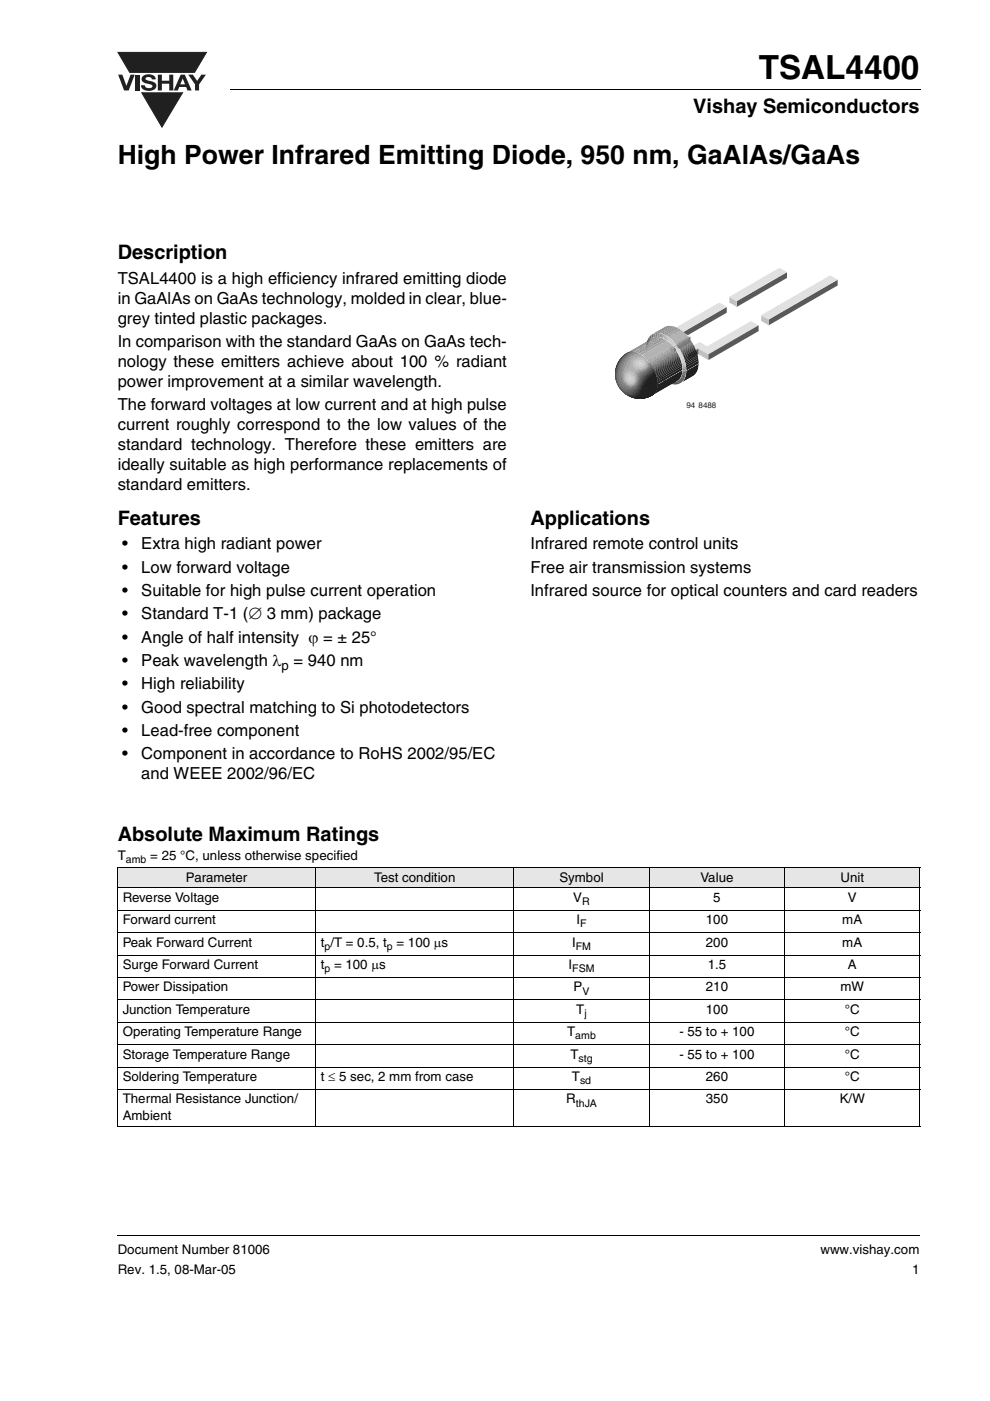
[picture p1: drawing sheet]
<svg xmlns="http://www.w3.org/2000/svg" width="210mm" height="297mm" viewBox="0 0 210 297" stroke-linecap="round" stroke-linejoin="round" font-family="sans-serif">
<g fill="#231f20">
<path d="M25.1 15.8h.8l.9 2.4 .9-2.4h.9l-1.3 3.4h-1z"/>
<path d="M28.7 15.8h.9v3.4h-.9z"/>
<path d="M30.3 16.1a1.97 1.97 0 0 1 2.6 .3l.1 .4h-.8a.74 .74 0 0 0-.6-.5 .74 .74 0 0 0-.8 .4l.3 .3 .9 .2a1.01 1.01 0 0 1 1.1 1 1.01 1.01 0 0 1-1 1 1.62 1.62 0 0 1-2.2-1.1h.8a.9 .9 0 0 0 .8 .6 .9 .9 0 0 0 .8-.4 1.57 1.57 0 0 0-1.5-.7 .86 .86 0 0 1-.7-.6 .86 .86 0 0 1 .2-.9z"/>
<path d="M33.5 15.8h.8v1.3h1.6v-1.3h.8v3.4h-.8v-1.5h-1.6v1.5h-.8z"/>
<path d="M39.9 15.8h1l.9 1.4 .9-1.4h1l-1.5 2.1v1.3h-.8v-1.3z"/>
<path d="M25 11.1h18.8l-2.5 4.2h-13.8z"/>
<path d="M38.3 15.8h.9l1.4 3.4h-.8l-.3-.8h-1.5l-.3 .8h-.9zM38.7 16.7l-.5 1.2h1z"/>
</g>
<path d="M25 11.1h18.8l-2.5 4.2h-13.8z" fill="none" stroke="#231f20" stroke-width=".21"/>
<path d="M30.1 19.7h8.6l-4.4 7.3z" fill="#231f20"/>
<path d="M30.1 19.7h8.6l-4.4 7.3z" fill="none" stroke="#231f20" stroke-width=".21"/>
<path d="M48.9 18.9l.1 .2zM24.9 261.9l.1 .2z" fill="#000"/>
<path d="M49 19h146.3M25 262h170.1" fill="none" stroke="#000" stroke-width=".21"/>
<g fill="#fff">
<path d="M113.5 41h81v60h-81z"/>
<path d="M130.4 56.6h47.4v30.2h-47.4z"/>
</g>
<path d="M156.2 63.8l10.7-6.1v1.2l-10.7 6.2z" fill="#5b5b5e"/>
<path d="M154.6 62.9l1.6 .9v1.3l-1.6-1z" fill="#c5c6c8"/>
<path d="M154.6 62.9l10.7-6.1 1.6 .9-10.7 6.1z" fill="#e0e1e3"/>
<path d="M144.8 70.4l9.3-5.3v1.2l-9.3 5.4z" fill="#5b5b5e"/>
<path d="M143 69.6l.8 2v1.3l-.8-2.1z" fill="#a7a8ac"/>
<path d="M142.9 73.4l3.5-2v1.2l-3.5 2z" fill="#5b5b5e"/>
<path d="M141.9 72.7l1 .7v1.2l-1-.6z" fill="#c5c6c8"/>
<path d="M143 69.6l9.5-5.5 1.6 1-9.3 5.3 1.6 1-3.5 2-1-.7 1.9-1.1z" fill="#e0e1e3"/>
<path d="M148.1 73.9l2.1 1.2v1.2l-2.1-1.2z" fill="#c5c6c8"/>
<path d="M144.9 74.5l3.4-2 1.6 .9 9.4-5.3 1.5 .9-10.6 6.1-2.1-1.2-2.2 1.2z" fill="#e0e1e3"/>
<g fill="#5b5b5e">
<path d="M150.2 75.1l10.6-6.1v1.2l-10.6 6.1z"/>
<path d="M145.9 75.1l2.2-1.2v1.2l-2.2 1.2z"/>
</g>
<path d="M145.5 78.6l2.7-1.5a2.95 2.95 0 0 1-1.3 2.7l-2.6 1.5a2.95 2.95 0 0 0 1.2-2.7z" fill="#231f20"/>
<path d="M144.7 78.4l.8 .2z" fill="#797b7e"/>
<path d="M144.7 78.2l.8 .2v.2l-.8-.2z" fill="#7f8184"/>
<path d="M144.7 78l.8 .1v.3l-.8-.2z" fill="#85878a"/>
<path d="M144.7 77.8l.8 .1v.2l-.8-.1z" fill="#8b8d90"/>
<path d="M144.7 77.7h.7l.1 .2-.8-.1z" fill="#919396"/>
<path d="M144.6 77.5h.8v.2h-.7z" fill="#97999c"/>
<path d="M144.6 77.3h.8v.2h-.8z" fill="#a8a9ad"/>
<path d="M144.6 77.2h.8v.1h-.8z" fill="#aeafb3"/>
<path d="M144.5 77h.8l.1 .2h-.8z" fill="#b3b4b8"/>
<path d="M144.5 76.9l.8-.1v.2h-.8z" fill="#b7b8bb"/>
<path d="M144.5 76.7l.7-.1 .1 .2-.8 .1z" fill="#bbbcbf"/>
<path d="M144.4 76.6l.8-.1v.1l-.7 .1z" fill="#bebfc2"/>
<path d="M144.4 76.4l.7-.1 .1 .2-.8 .1z" fill="#c2c3c5"/>
<path d="M144.3 76.3l.8-.2v.2l-.7 .1z" fill="#c4c5c7"/>
<path d="M144.3 76.1l.7-.2 .1 .2-.8 .2z" fill="#c7c8ca"/>
<path d="M144.2 75.9l.7-.2 .1 .2-.7 .2z" fill="#cacbcd"/>
<path d="M144.1 75.7l.7-.2 .1 .2-.7 .2z" fill="#cccdcf"/>
<path d="M144 75.5l.7-.2 .1 .2-.7 .2z" fill="#cfd0d2"/>
<path d="M143.9 75.3l.7-.3 .1 .3-.7 .2z" fill="#d1d2d4"/>
<path d="M143.7 74.9l.7-.4 .2 .5-.7 .3z" fill="#d3d4d6"/>
<path d="M143.1 74l.6-.5 .7 1-.7 .4z" fill="#d5d6d8"/>
<path d="M142.9 73.6l.5-.5 .3 .4-.6 .5z" fill="#d3d4d6"/>
<path d="M143.2 72.8l.2 .3-.5 .5-.2-.2z" fill="#d1d2d4"/>
<path d="M143 72.6l.2 .2-.5 .6-.2-.2z" fill="#cfd0d2"/>
<path d="M142.8 72.4l.2 .2-.5 .6-.2-.2z" fill="#cccdcf"/>
<path d="M142.6 72.2l.2 .2-.5 .6-.1-.2z" fill="#cacbcd"/>
<path d="M142.4 72l.2 .2-.4 .6-.2-.1z" fill="#c7c8ca"/>
<path d="M142.2 71.9l.2 .1-.4 .7-.2-.2z" fill="#c4c5c7"/>
<path d="M142 71.7l.2 .2-.4 .6-.1-.1z" fill="#c2c3c5"/>
<path d="M141.8 71.6l.2 .1-.3 .7-.2-.1z" fill="#bebfc2"/>
<path d="M141.6 71.4l.2 .2-.3 .7-.2-.2z" fill="#bbbcbf"/>
<path d="M141.4 71.3l.2 .1-.3 .7-.2-.1z" fill="#b7b8bb"/>
<path d="M141.1 71.1l.3 .2-.3 .7-.2-.1z" fill="#b3b4b8"/>
<path d="M140.9 71l.2 .1-.2 .8-.3-.1z" fill="#aeafb3"/>
<path d="M140.6 70.8l.3 .2-.3 .8-.2-.2z" fill="#a8a9ad"/>
<path d="M140.2 70.7l.4 .1-.2 .8-.3-.1z" fill="#97999c"/>
<path d="M139.9 70.6l.3 .1-.1 .8h-.3z" fill="#919396"/>
<path d="M139.4 70.6h.5l-.1 .9-.4-.1z" fill="#8b8d90"/>
<path d="M139 70.6h.4v.8h-.4z" fill="#85878a"/>
<path d="M138.5 70.7l.5-.1v.8l-.4 .2z" fill="#7f8184"/>
<path d="M138.1 71l.4-.3 .1 .9-.4 .2z" fill="#797b7e"/>
<path d="M137.8 71.2l.3-.2 .1 .8-.4 .3-.1-.7z" fill="#727477"/>
<path d="M137.7 71.4l.1 .7-.3 .5-.2-.6z" fill="#6c6d70"/>
<path d="M137.3 72l.2 .6-.2 1.1a1.7 1.7 0 0 1 0-1.7z" fill="#66676a"/>
<path d="M137 73.2l.3 .5a7 7 0 0 0 .9 3.8l-.1 .1a8.1 8.1 0 0 1-1.1-4.4z" fill="#606063"/>
<path d="M138.1 77.6l.1-.1a6.2 6.2 0 0 0 4.3 3.5l.9-.1 .7 .5a4.6 4.6 0 0 1-4.9-2.1z" fill="#58595b"/>
<path d="M144.4 79.9l.8 .4-.5 .7-.6 .4-.7-.5 .6-.4z" fill="#606063"/>
<path d="M144.6 79.4l.8 .3-.2 .6-.8-.4z" fill="#66676a"/>
<path d="M144.7 79l.8 .2-.1 .5-.8-.3z" fill="#6c6d70"/>
<path d="M144.7 78.7l.8 .2v.3l-.8-.2z" fill="#727477"/>
<path d="M144.7 78.5l.8 .1v.3l-.8-.2z" fill="#797b7e"/>
<g fill="#231f20">
<path d="M145.5 78l2.6-1.6 .1 .7-2.7 1.5z"/>
<path d="M145.4 77.5l2.7-1.5v.4l-2.6 1.6z"/>
<path d="M145.4 77.2l2.6-1.6 .1 .4-2.7 1.5z"/>
<path d="M145.3 76.9l2.6-1.6 .1 .3-2.6 1.6z"/>
<path d="M145.2 76.6l2.7-1.6v.3l-2.6 1.6z"/>
<path d="M145.1 76.3l2.7-1.5 .1 .2-2.7 1.6z"/>
<path d="M145 76.1l2.7-1.6 .1 .3-2.7 1.5z"/>
<path d="M145 75.8l2.6-1.5 .1 .2-2.7 1.6z"/>
</g>
<path d="M144.9 75.6l2.6-1.5 .1 .2-2.6 1.5z" fill="#262324"/>
<path d="M144.8 75.4l2.6-1.5 .1 .2-2.6 1.5z" fill="#2f2d2e"/>
<path d="M144.7 75.2l2.7-1.5v.2l-2.6 1.5z" fill="#373738"/>
<path d="M144.6 75l2.7-1.5 .1 .2-2.7 1.5z" fill="#404142"/>
<path d="M144.5 74.8l2.7-1.5 .1 .2-2.7 1.5z" fill="#48494a"/>
<path d="M144.4 74.7l2.7-1.6 .1 .2-2.7 1.5z" fill="#515153"/>
<path d="M144.3 74.5l2.7-1.5 .1 .1-2.7 1.6z" fill="#58595b"/>
<path d="M144.3 74.3l2.6-1.5 .1 .2-2.7 1.5z" fill="#606063"/>
<path d="M144.2 74.2l2.6-1.5 .1 .1-2.6 1.5z" fill="#66676a"/>
<path d="M144.1 74l2.6-1.5 .1 .2-2.6 1.5z" fill="#6c6d70"/>
<path d="M144 73.9l2.6-1.5 .1 .1-2.6 1.5z" fill="#727477"/>
<path d="M143.9 73.8l2.7-1.6v.2l-2.6 1.5z" fill="#797b7e"/>
<path d="M143.8 73.6l2.7-1.5 .1 .1-2.7 1.6z" fill="#7f8184"/>
<path d="M143.7 73.5l2.7-1.6 .1 .2-2.7 1.5z" fill="#85878a"/>
<path d="M143.6 73.3l2.7-1.5 .1 .1-2.7 1.6z" fill="#8b8d90"/>
<path d="M143.5 73.2l2.6-1.6 .2 .2-2.7 1.5z" fill="#919396"/>
<path d="M143.3 73l2.7-1.6 .1 .2-2.6 1.6z" fill="#97999c"/>
<path d="M143.1 72.7l2.7-1.5 .2 .2-2.7 1.6z" fill="#a8a9ad"/>
<path d="M141.8 71.5l2.6-1.5 1.4 1.2-2.7 1.5z" fill="#aeafb3"/>
<path d="M141.1 71.1l2.7-1.5 .6 .4-2.6 1.5z" fill="#a8a9ad"/>
<path d="M140.7 70.9l2.7-1.5 .4 .2-2.7 1.5z" fill="#97999c"/>
<path d="M140.4 70.8l2.6-1.6 .4 .2-2.7 1.5z" fill="#919396"/>
<path d="M140.1 70.7l2.7-1.6 .2 .1-2.6 1.6z" fill="#8b8d90"/>
<path d="M139.9 70.6l2.6-1.5h.3l-2.7 1.6z" fill="#85878a"/>
<path d="M139.7 70.6l2.6-1.5h.2l-2.6 1.5z" fill="#7f8184"/>
<path d="M139.5 70.6l2.8-1.5z" fill="#797b7e"/>
<path d="M139.3 70.6l2.8-1.5z" fill="#727477"/>
<path d="M139.1 70.6l2.9-1.6z" fill="#6c6d70"/>
<path d="M139 70.6l2.8-1.5z" fill="#66676a"/>
<path d="M138.8 70.6l2.9-1.5z" fill="#606063"/>
<path d="M138.7 70.7l2.8-1.6z" fill="#58595b"/>
<path d="M138.6 70.7l2.8-1.6z" fill="#515153"/>
<path d="M138.4 70.8l2.8-1.6z" fill="#48494a"/>
<path d="M138.3 70.8l2.8-1.6z" fill="#404142"/>
<path d="M138.2 70.9l2.8-1.6z" fill="#373738"/>
<g fill="#231f20">
<path d="M139.4 81.5l5.3-3-.1 1-.7 1.1-5.6 3.3 .8-.9z"/>
<path d="M139.4 81l5.3-3.1v.6l-5.3 3z"/>
<path d="M139.3 80.6l5.3-3.1 .1 .4-5.3 3.1z"/>
<path d="M139.3 80.3l5.3-3.1v.3l-5.3 3.1z"/>
<path d="M139.2 80l5.3-3.1 .1 .3-5.3 3.1z"/>
<path d="M139.1 79.7l5.3-3 .1 .2-5.3 3.1z"/>
<path d="M139.1 79.5l5.3-3.1v.3l-5.3 3z"/>
<path d="M139 79.3l5.3-3.1 .1 .2-5.3 3.1z"/>
<path d="M138.9 79.1l5.3-3.1 .1 .2-5.3 3.1z"/>
</g>
<path d="M138.8 78.9l5.4-3.1v.2l-5.3 3.1z" fill="#262324"/>
<path d="M138.8 78.7l5.3-3.1 .1 .2-5.4 3.1z" fill="#2f2d2e"/>
<path d="M138.7 78.5l5.3-3 .1 .1-5.3 3.1z" fill="#373738"/>
<path d="M138.6 78.4l5.3-3.1 .1 .2-5.3 3z" fill="#404142"/>
<path d="M138.5 78.2l5.3-3.1 .1 .2-5.3 3.1z" fill="#48494a"/>
<path d="M138.4 78.1l5.4-3.1v.1l-5.3 3.1z" fill="#515153"/>
<path d="M138.4 77.9l5.3-3.1 .1 .2-5.4 3.1z" fill="#58595b"/>
<path d="M138.3 77.8l5.3-3.1 .1 .1-5.3 3.1z" fill="#606063"/>
<path d="M138.2 77.7l5.3-3.1 .1 .1-5.3 3.1z" fill="#66676a"/>
<path d="M138.1 77.5l5.4-3v.1l-5.3 3.1z" fill="#6c6d70"/>
<path d="M138.1 77.4l5.3-3.1 .1 .2-5.4 3z" fill="#727477"/>
<path d="M138 77.3l5.3-3.1 .1 .1-5.3 3.1z" fill="#797b7e"/>
<path d="M137.9 77.2l5.3-3.1 .1 .1-5.3 3.1z" fill="#7f8184"/>
<path d="M137.8 77l5.3-3 .1 .1-5.3 3.1z" fill="#85878a"/>
<path d="M137.7 76.9l5.3-3.1 .1 .2-5.3 3z" fill="#8b8d90"/>
<path d="M137.6 76.8l5.3-3.1 .1 .1-5.3 3.1z" fill="#919396"/>
<path d="M137.5 76.6l5.3-3.1 .1 .2-5.3 3.1z" fill="#97999c"/>
<path d="M137.3 76.4l5.3-3.1 .2 .2-5.3 3.1z" fill="#a8a9ad"/>
<path d="M136.1 75.3l5.3-3.1 1.2 1.1-5.3 3.1z" fill="#aeafb3"/>
<path d="M135.6 75l5.3-3.1 .5 .3-5.3 3.1z" fill="#a8a9ad"/>
<path d="M135.2 74.8l5.3-3.1 .4 .2-5.3 3.1z" fill="#97999c"/>
<path d="M134.9 74.7l5.3-3.1 .3 .1-5.3 3.1z" fill="#919396"/>
<path d="M134.7 74.6l5.3-3.1 .2 .1-5.3 3.1z" fill="#8b8d90"/>
<path d="M134.5 74.5l5.3-3h.2l-5.3 3.1z" fill="#85878a"/>
<path d="M134.3 74.5l5.3-3.1 .2 .1-5.3 3z" fill="#7f8184"/>
<path d="M134.1 74.5l5.5-3.1z" fill="#797b7e"/>
<path d="M134 74.5l5.4-3.1z" fill="#727477"/>
<path d="M133.8 74.5l5.5-3.1z" fill="#6c6d70"/>
<path d="M133.7 74.5l5.4-3.1z" fill="#66676a"/>
<path d="M133.6 74.5l5.4-3.1z" fill="#606063"/>
<path d="M133.4 74.6l5.5-3.1z" fill="#58595b"/>
<path d="M133.3 74.6l5.5-3.1z" fill="#515153"/>
<path d="M133.2 74.7l5.4-3.2z" fill="#48494a"/>
<path d="M133.1 74.7l5.4-3.1z" fill="#404142"/>
<path d="M133 74.7l5.4-3.1z" fill="#373738"/>
<g fill="#a8a9ad">
<path d="M131.7 75.9a2.93 2.93 0 0 1 4.7-.4 8.3 8.3 0 0 1 3 6 8.1 8.1 0 0 1-7.5 0 8.1 8.1 0 0 0 7.5 0 2.73 2.73 0 0 1-2.6 2.9 5.3 5.3 0 0 1-5.7-2.4 5.3 5.3 0 0 1 .6-6.1z"/>
<path d="M132 75.5a2.75 2.75 0 0 1 4.1-.2 2.79 2.79 0 0 0-3.1 2.5 2.34 2.34 0 0 0 .5 3.9 1.41 1.41 0 0 0 1.3-.6 1.41 1.41 0 0 0 .1-1.5 .93 .93 0 0 1 1.1-1.1 1.57 1.57 0 0 0 1.3-2.1 8.2 8.2 0 0 1 2.1 5.1 8.1 8.1 0 0 1-7.5 0 8.1 8.1 0 0 0 7.5 0 3.2 3.2 0 0 1-3.5 3.1 5.3 5.3 0 0 1-5.1-3.2 5.3 5.3 0 0 1 1.2-5.9z"/>
</g>
<path d="M132 75.5a2.7 2.7 0 0 1 3.6-.6 2.94 2.94 0 0 0-2.7 2.2 5.2 5.2 0 0 0-.8 3.3 1.53 1.53 0 0 0 1.1 1.3 1.53 1.53 0 0 0 1.6-.4l.2-.7 .1-1.4a1.15 1.15 0 0 1 1-.6 1.66 1.66 0 0 0 1.4-2 8.1 8.1 0 0 1 1.9 4.9 8.1 8.1 0 0 1-7.5 0 8.1 8.1 0 0 0 7.5 0 3.2 3.2 0 0 1-3.5 3.1 5.3 5.3 0 0 1-5.1-3.2 5.3 5.3 0 0 1 1.2-5.9z" fill="#97999c"/>
<path d="M132 75.5a2.66 2.66 0 0 1 3.2-.7 4.4 4.4 0 0 0-3.1 3.8 2.3 2.3 0 0 0 1.6 3.3 1.72 1.72 0 0 0 1.4-2.3 .76 .76 0 0 1 .7-.8 1.95 1.95 0 0 0 1.8-2l.8 1.2 .6 1.4 .4 2.1a8.1 8.1 0 0 1-7.5 0 8.1 8.1 0 0 0 7.5 0 3.2 3.2 0 0 1-3.5 3.1 5.3 5.3 0 0 1-5.1-3.2 5.3 5.3 0 0 1 1.2-5.9z" fill="#919396"/>
<path d="M132 75.5a2.66 2.66 0 0 1 2.9-.8 5 5 0 0 0-2.8 6.1 1.62 1.62 0 0 0 2 1.1 1.62 1.62 0 0 0 1.1-1.9 1.04 1.04 0 0 1 1-1.3 2.04 2.04 0 0 0 1.5-1.8l.8 1.3 .6 1.3 .3 2a8.1 8.1 0 0 1-7.5 0 8.1 8.1 0 0 0 7.5 0 3.2 3.2 0 0 1-3.5 3.1 5.3 5.3 0 0 1-5.1-3.2 5.3 5.3 0 0 1 1.2-5.9z" fill="#8b8d90"/>
<path d="M132 75.5a2.84 2.84 0 0 1 2.7-.9 5 5 0 0 0-2.6 6.5 1.69 1.69 0 0 0 1.9 .9 1.69 1.69 0 0 0 1.3-1.7 1.16 1.16 0 0 1 .5-1.2l.7-.5a1.88 1.88 0 0 0 1.3-1.6l.7 1.3 .6 1.3 .3 1.9a8.1 8.1 0 0 1-7.5 0 8.1 8.1 0 0 0 7.5 0 3.2 3.2 0 0 1-3.5 3.1 5.3 5.3 0 0 1-5.1-3.2 5.3 5.3 0 0 1 1.2-5.9z" fill="#85878a"/>
<path d="M132 75.5a2.9 2.9 0 0 1 2.5-1 5.1 5.1 0 0 0-2.6 6.7l.5 .5-.5-.2a5.1 5.1 0 0 0 3.2 .9l2.3-.2 2-.7a3.2 3.2 0 0 1-3.5 3.1 5.3 5.3 0 0 1-5.1-3.2 5.3 5.3 0 0 1 1.2-5.9z" fill="#7f8184"/>
<path d="M132 75.5a2.97 2.97 0 0 1 2.3-1 5.6 5.6 0 0 0-2.9 6.1 2.26 2.26 0 0 0 2.6 1.6 8.1 8.1 0 0 0 5.4-.7 3.2 3.2 0 0 1-3.5 3.1 5.3 5.3 0 0 1-5.1-3.2 5.3 5.3 0 0 1 1.2-5.9z" fill="#797b7e"/>
<path d="M132 75.5a3.1 3.1 0 0 1 2.1-1 5.6 5.6 0 0 0-2.7 7 2.3 2.3 0 0 0 2.8 .8 8 8 0 0 0 5.2-.8 3.2 3.2 0 0 1-3.5 3.1 5.3 5.3 0 0 1-5.1-3.2 5.3 5.3 0 0 1 1.2-5.9z" fill="#727477"/>
<path d="M132 75.5a3.2 3.2 0 0 1 2-1 5.7 5.7 0 0 0-2.6 7.3 2.2 2.2 0 0 0 3 .5l1.5 .1 1.5-.2 2-.7a3.2 3.2 0 0 1-3.5 3.1 5.3 5.3 0 0 1-5.1-3.2 5.3 5.3 0 0 1 1.2-5.9z" fill="#6c6d70"/>
<path d="M132 75.5a3.3 3.3 0 0 1 1.8-1 5.7 5.7 0 0 0-2.4 7.5 2.11 2.11 0 0 0 3.2 .3l1.4 .1 1.5-.2 1.9-.7a3.2 3.2 0 0 1-3.5 3.1 5.3 5.3 0 0 1-5.1-3.2 5.3 5.3 0 0 1 1.2-5.9z" fill="#66676a"/>
<path d="M132 75.5l1-.8 .7-.2a5.9 5.9 0 0 0-2.6 7.3 2.09 2.09 0 0 0 3.6 .5l1.4 .1 1.4-.2 1.9-.7a3.2 3.2 0 0 1-3.5 3.1 5.3 5.3 0 0 1-5.1-3.2 5.3 5.3 0 0 1 1.2-5.9z" fill="#606063"/>
<path d="M132 75.5l1-.8 .6-.2a5.6 5.6 0 0 0-2.1 7.9 2.02 2.02 0 0 0 3.4 0l2.7-.2 1.8-.7a3.2 3.2 0 0 1-3.5 3.1 5.3 5.3 0 0 1-5.1-3.2 5.3 5.3 0 0 1 1.2-5.9z" fill="#58595b"/>
<path d="M132 75.5l1.4-.9a5.5 5.5 0 0 0-1.7 8.1 2.01 2.01 0 0 0 3.4-.3l2.6-.2 1.7-.7a3.2 3.2 0 0 1-3.5 3.1 5.3 5.3 0 0 1-5.1-3.2 5.3 5.3 0 0 1 1.2-5.9z" fill="#515153"/>
<path d="M132 75.5l1.3-.9a5.5 5.5 0 0 0-1.5 8.3 1.98 1.98 0 0 0 3.4-.5l2.5-.2 1.7-.7a3.2 3.2 0 0 1-3.5 3.1 5.3 5.3 0 0 1-5.1-3.2 5.3 5.3 0 0 1 1.2-5.9z" fill="#48494a"/>
<g fill="#404142">
<path d="M132 75.5l1.2-.8a5.7 5.7 0 0 0-2.5 6.3 5.3 5.3 0 0 1 1.3-5.5z"/>
<path d="M131.2 82.2a3.3 3.3 0 0 0 2.5 1.6l.6-.2 .6-.4 .5-.8 2.4-.3 1.6-.6a3.2 3.2 0 0 1-3.5 3.1 5.3 5.3 0 0 1-4.7-2.4z"/>
</g>
<g fill="#373738">
<path d="M132 75.5l1.1-.8a5.7 5.7 0 0 0-2.7 5.3 5.2 5.2 0 0 1 1.6-4.5z"/>
<path d="M131.9 83a2.03 2.03 0 0 0 2 1 2.03 2.03 0 0 0 1.7-1.6l2-.2 1.8-.7a3.2 3.2 0 0 1-3.5 3.1 5.3 5.3 0 0 1-4-1.6z"/>
</g>
<g fill="#2f2d2e">
<path d="M132 75.5l.9-.7a5.5 5.5 0 0 0-2.5 4.6 5.3 5.3 0 0 1 1.6-3.9z"/>
<path d="M132.3 83.4a1.98 1.98 0 0 0 2.1 .6 1.98 1.98 0 0 0 1.4-1.6l1.9-.2 1.7-.7a3.2 3.2 0 0 1-3.5 3.1 5.3 5.3 0 0 1-3.6-1.2z"/>
</g>
<g fill="#262324">
<path d="M132 75.5l.5-.4a5.4 5.4 0 0 0-2.1 3.8l.5-1.9z"/>
<path d="M132.8 83.7a1.96 1.96 0 0 0 2 .4 1.96 1.96 0 0 0 1.2-1.7l1.8-.3 1.6-.6a3.2 3.2 0 0 1-3.5 3.1l-1.7-.2z"/>
</g>
<g fill="#231f20">
<path d="M131.9 75.6l-.7 1-.7 1.7 .6-1.6z"/>
<path d="M133.2 83.9a2 2 0 0 0 3.1-1.5l1.6-.3 1.5-.6a3.2 3.2 0 0 1-3.5 3.1l-1.3-.1z"/>
<path d="M131.3 76.3l-.5 1z"/>
<path d="M133.6 84.1a1.91 1.91 0 0 0 2.8-1.3l.1-.4 1.5-.3 1.4-.6a3.2 3.2 0 0 1-3.5 3.1l-1.3-.1z"/>
<path d="M134 84.3a2.1 2.1 0 0 0 2.8-2l1.6-.3 1-.5a3.2 3.2 0 0 1-3.5 3.1z"/>
<path d="M134.4 84.4a1.96 1.96 0 0 0 2.5-1.6l.2-.5 1.4-.4 .9-.4a3.2 3.2 0 0 1-3.5 3.1z"/>
<path d="M134.8 84.5a2.02 2.02 0 0 0 2.4-1.8l.2-.5 2-.7a3.2 3.2 0 0 1-3.5 3.1z"/>
<path d="M135.3 84.6a2.1 2.1 0 0 0 2.3-1.9l.1-.5 1.7-.7a3.2 3.2 0 0 1-3.5 3.1z"/>
<path d="M138.1 82.1l1.3-.6a3.1 3.1 0 0 1-3.4 3.1h-.2a2.12 2.12 0 0 0 2.1-1.8z"/>
</g>
<path d="M134.1 76.1a1.78 1.78 0 0 1 2.1-.6 1.78 1.78 0 0 1 1.1 1.9 2.4 2.4 0 0 1-2.3 1.3l-.2 .3v.8a1.3 1.3 0 0 1-.7 1.8 1.3 1.3 0 0 1-1.7-.9 2.37 2.37 0 0 1 .9-2.9z" fill="#aeafb3"/>
<path d="M134.3 76.2a1.62 1.62 0 0 1 1.9-.5 1.62 1.62 0 0 1 .9 1.8 1.84 1.84 0 0 1-1.9 1l-.6 .3 .1 .7a1.34 1.34 0 0 1-1.2 2.1 1.79 1.79 0 0 1-1.2-1.7 1.79 1.79 0 0 1 1.3-1.7l.3-1.4z" fill="#b3b4b8"/>
<path d="M138.5 81.9l.9-.4a3 3 0 0 1-2.9 3 2.72 2.72 0 0 0 2-2.6z" fill="#231f20"/>
<path d="M135.8 79.2a3.4 3.4 0 0 0 2-1.7l.1-.3 1 1.8 .4 1.3 .1 1.2a8.1 8.1 0 0 1-5.7 .6 1.95 1.95 0 0 0 1.7-2.2z" fill="#7f8184"/>
<path d="M135.8 79.3l.4-.2a2.78 2.78 0 0 0 1.8-1.8l1.1 2.4 .3 1.8a8.1 8.1 0 0 1-5.4 .7 2.05 2.05 0 0 0 1.5-2.2z" fill="#797b7e"/>
<path d="M136 79.4a4.2 4.2 0 0 0 2.1-2l1 2.3 .3 1.8a8 8 0 0 1-5.2 .8 2.13 2.13 0 0 0 1.4-2.1z" fill="#727477"/>
<path d="M136 79.5a5 5 0 0 0 2.1-2l1 2.3 .3 1.7-2 .7-1.5 .2-1.5-.1a3.2 3.2 0 0 0 1.4-2.5z" fill="#6c6d70"/>
<path d="M136.3 79.5l.2-.2a4.4 4.4 0 0 0 1.7-1.6l1 2.2 .2 1.6-1.9 .7-1.5 .2-1.4-.1a3.3 3.3 0 0 0 1.3-2.4z" fill="#66676a"/>
<path d="M136.4 79.6l1.1-.9 .8-.9 .8 1.9 .3 1.8-1.9 .7-1.4 .2-1.4-.1a4.2 4.2 0 0 0 1.4-2.4z" fill="#606063"/>
<path d="M136.4 79.8l2-1.9 .7 1.8 .3 1.8-1.8 .7-2.7 .2 .5-.7z" fill="#58595b"/>
<path d="M132.9 78.8l.7-.3a.68 .68 0 0 1 .8 .5 1.76 1.76 0 0 1-.3 2.5 1.52 1.52 0 0 1-1.6-.9 1.52 1.52 0 0 1 .4-1.8z" fill="#b7b8bb"/>
<path d="M136.7 79.7l1.7-1.6 .7 1.7 .3 1.7-1.7 .7-2.6 .2z" fill="#515153"/>
<path d="M137 79.6l1.5-1.4 .7 1.7 .2 1.6-1.7 .7-2.5 .2 1.2-2z" fill="#48494a"/>
<path d="M132.9 79a.91 .91 0 0 1 1.4 .1 1.54 1.54 0 0 1-.2 2.3 1.42 1.42 0 0 1-1.5-.8 1.42 1.42 0 0 1 .3-1.6z" fill="#bbbcbf"/>
<path d="M137.1 79.8l1.5-1.4 .6 1.6 .2 1.5-1.6 .6-2.4 .3z" fill="#404142"/>
<path d="M137.2 80l1.5-1.5 .5 1.5 .2 1.5-1.8 .7-2 .2z" fill="#373738"/>
<path d="M132.8 79.3a1.04 1.04 0 0 1 1.2-.3 1.04 1.04 0 0 1 .6 1.1 1.01 1.01 0 0 1-.8 1.3 1.01 1.01 0 0 1-1.2-.9v-.8z" fill="#bebfc2"/>
<path d="M137.3 80.1l1.5-1.4 .4 1.4 .2 1.4-1.7 .7-1.9 .2z" fill="#2f2d2e"/>
<path d="M134.4 76.2a1.5 1.5 0 0 1 1.9-.4 1.5 1.5 0 0 1 .7 1.8 2.65 2.65 0 0 1-2.7 .6 1.49 1.49 0 0 1 .1-2z" fill="#b7b8bb"/>
<path d="M132.8 79.4a.98 .98 0 0 1 1.2-.3 .98 .98 0 0 1 .5 1 .94 .94 0 0 1-.7 1.2 .94 .94 0 0 1-1.1-.8v-.8z" fill="#c2c3c5"/>
<path d="M137.9 79.7l.9-.8 .5 1.6 .1 1-1.6 .6-1.8 .3 .8-1.3z" fill="#262324"/>
<path d="M134.5 76.3a1.39 1.39 0 0 1 1.8-.4 1.39 1.39 0 0 1 .6 1.7 1.78 1.78 0 0 1-2.7 .1 1.34 1.34 0 0 1 .3-1.4z" fill="#bbbcbf"/>
<path d="M137.8 80.1l1.1-1 .4 1.5 .1 .9-1.5 .6-1.6 .3 .7-1.4z" fill="#231f20"/>
<path d="M132.9 79.4a.93 .93 0 0 1 1.1-.1 .93 .93 0 0 1 .5 .9l-.1 .5a.92 .92 0 0 1-1.1 .5 .92 .92 0 0 1-.6-1.1z" fill="#c4c5c7"/>
<path d="M134.7 76.3a1.35 1.35 0 0 1 1.4-.3 1.35 1.35 0 0 1 .9 1.2 1.42 1.42 0 0 1-1.3 1 1.42 1.42 0 0 1-1.4-.9l.1-.7z" fill="#bebfc2"/>
<path d="M137.9 80.3l1.1-1 .4 2.2-1.4 .6-1.5 .3 .7-1.2z" fill="#231f20"/>
<path d="M133 79.5a.93 .93 0 0 1 1.3 .4 .93 .93 0 0 1-.4 1.3 1.04 1.04 0 0 1-1-.6 1.04 1.04 0 0 1 .1-1.1z" fill="#c7c8ca"/>
<path d="M134.8 76.3a1.16 1.16 0 0 1 1.5-.1 1.16 1.16 0 0 1 .4 1.4 1.4 1.4 0 0 1-2.3-.2l.1-.7z" fill="#c2c3c5"/>
<path d="M138.1 80.4l1-.9 .3 2-1 .5-1.6 .3 .5-1z" fill="#231f20"/>
<path d="M133.1 79.6a.84 .84 0 0 1 1.1 .3 .84 .84 0 0 1-.4 1.2 .94 .94 0 0 1-.7-1.5z" fill="#cacbcd"/>
<path d="M134.9 76.4a1.07 1.07 0 0 1 1.4-.1 1.07 1.07 0 0 1 .4 1.3 1.18 1.18 0 0 1-1.3 .4 1.18 1.18 0 0 1-.9-1z" fill="#c4c5c7"/>
<path d="M138.5 80.2l.6-.5 .3 1.8-.9 .4-1.4 .4 .6-1.1z" fill="#231f20"/>
<path d="M133.1 79.7a.73 .73 0 0 1 1.1 .3 .73 .73 0 0 1-.5 1 .83 .83 0 0 1-.6-1.3z" fill="#cccdcf"/>
<path d="M135 76.5a.93 .93 0 0 1 1.4-.1 .93 .93 0 0 1-.2 1.4 .95 .95 0 0 1-1.1 0 .95 .95 0 0 1-.3-1.1z" fill="#c7c8ca"/>
<path d="M138.7 80.4l.5-.4 .2 1.5-2 .7 .6-1z" fill="#231f20"/>
<path d="M135.1 76.5a.88 .88 0 0 1 1.1-.1 .88 .88 0 0 1 .3 1.1 .91 .91 0 0 1-1.1 .3 .91 .91 0 0 1-.5-1z" fill="#cacbcd"/>
<path d="M133.2 79.7a.61 .61 0 0 1 .9 .4 .61 .61 0 0 1-.6 .8 .72 .72 0 0 1-.3-1.2z" fill="#cfd0d2"/>
<path d="M135 76.8a.78 .78 0 0 1 1-.3 .78 .78 0 0 1 .4 1 .79 .79 0 0 1-1 .2 .79 .79 0 0 1-.4-.9z" fill="#cccdcf"/>
<path d="M138.7 80.8l.6-.6 .1 1.3-1.7 .7z" fill="#231f20"/>
<circle cx="133.5" cy="80.3" r=".48" fill="#d1d2d4"/>
<circle cx="135.8" cy="77.1" r=".63" fill="#cfd0d2"/>
<path d="M138.7 81.1l.6-.5 .1 .9-1.3 .6z" fill="#231f20"/>
<circle cx="135.8" cy="77.1" r=".47" fill="#d1d2d4"/>
<path d="M133.3 80.1l.4-.1 .2 .5-.4 .1-.2-.2z" fill="#d3d4d6"/>
<path d="M139.1 81.2l.3-.2v.5l-.9 .4z" fill="#231f20"/>
<circle cx="135.8" cy="77.1" r=".34" fill="#d3d4d6"/>
<path d="M163 67.7l14.6-8.4v1.2l-14.6 8.5z" fill="#5b5b5e"/>
<path d="M161.4 66.8l1.6 .9v1.3l-1.6-.9z" fill="#c5c6c8"/>
<path d="M161.4 66.8l14.6-8.4 1.6 .9-14.6 8.4z" fill="#e0e1e3"/>
<g fill="#e6e6e6">
<path d="M25 184h42v4.2h-42z"/>
<path d="M67 184h41.9v4.2h-41.9z"/>
<path d="M108.9 184h28.7v4.2h-28.7z"/>
<path d="M137.6 184h28.7v4.2h-28.7z"/>
<path d="M166.3 184h28.8v4.2h-28.8z"/>
</g>
<g fill="none" stroke="#000" stroke-width=".21">
<path d="M24.9 184h170.3M24.9 188.2h170.3M24.9 193h170.3M24.9 197.7h170.3M25 184.1v54.6M67 183.9v54.9M108.9 183.9v54.9M137.6 183.9v54.9M166.3 183.9v54.9M195.1 184.1v54.6M24.9 202.5h170.3M24.9 207.2h170.3"/>
<path d="M24.9 212h170.3M24.9 216.7h170.3M24.9 221.5h170.3M24.9 226.3h170.3M24.9 231h170.3M24.9 238.8h170.3"/>
</g>
<text font-size="7" x="160.9" y="16.7">TSAL4400</text>
<text font-size="5.6" x="25" y="34.8">High Power Infrared Emitting Diode, 950 nm, GaAlAs/GaAs</text>
<g font-size="4.2">
<text x="147" y="24">Vishay Semiconductors</text>
<text x="25" y="55">Description</text>
<text x="25" y="111.3">Features</text>
<text x="112.5" y="111.3">Applications</text>
<text x="25" y="178.4">Absolute Maximum Ratings</text>
</g>
<g font-size="3.5">
<text x="25" y="60.2">TSAL4400 is a high efficiency infrared emitting diode</text>
<text x="25" y="64.4">in GaAlAs on GaAs technology, molded in clear, blue-</text>
<text x="25" y="68.6">grey tinted plastic packages.</text>
<text x="25" y="73.6">In comparison with the standard GaAs on GaAs tech-</text>
<text x="25" y="77.8">nology these emitters achieve about 100 % radiant</text>
<text x="25" y="82">power improvement at a similar wavelength.</text>
<text x="25" y="87">The forward voltages at low current and at high pulse</text>
<text x="25" y="91.2">current roughly correspond to the low values of the</text>
<text x="25" y="95.4">standard technology. Therefore these emitters are</text>
<text x="25" y="99.7">ideally suitable as high performance replacements of</text>
<text x="25" y="103.9">standard emitters.</text>
<text x="25.9" y="116.5">•</text>
<text x="30" y="116.5">Extra high radiant power</text>
<text x="112.5" y="116.5">Infrared remote control units</text>
<text x="25.9" y="121.5">•</text>
<text x="30" y="121.5">Low forward voltage</text>
<text x="112.5" y="121.5">Free air transmission systems</text>
<text x="25.9" y="126.4">•</text>
<text x="25.9" y="131.3">•</text>
<text x="30" y="126.4">Suitable for high pulse current operation</text>
<text x="30" y="131.3">Standard T-1 (∅ 3 mm) package</text>
<text x="112.5" y="126.4">Infrared source for optical counters and card readers</text>
<text x="25.9" y="136.3">•</text>
<text x="30" y="136.3">Angle of half intensity ϕ = ± 25°</text>
<text x="25.9" y="141.2">•</text>
<text x="30" y="141.2">Peak wavelength λ</text>
<text x="62.3" y="141.2">= 940 nm</text>
<text x="25.9" y="146.2">•</text>
<text x="30" y="146.2">High reliability</text>
<text x="25.9" y="151.1">•</text>
<text x="30" y="151.1">Good spectral matching to Si photodetectors</text>
<text x="25.9" y="156">•</text>
<text x="25.9" y="161">•</text>
<text x="30" y="156">Lead-free component</text>
<text x="30" y="161">Component in accordance to RoHS 2002/95/EC</text>
<text x="30" y="165.2">and WEEE 2002/96/EC</text>
</g>
<g font-size="2.8">
<text x="59.7" y="142.1">p</text>
<text x="25" y="182.4">T</text>
<text x="31.9" y="182.4">= 25 °C, unless otherwise specified</text>
<text x="26" y="191.2">Reverse Voltage</text>
<text x="39.4" y="186.9">Parameter</text>
<text x="79.4" y="186.9">Test condition</text>
<text x="118.6" y="186.9">Symbol</text>
<text x="121.6" y="191.2">V</text>
<text x="148.5" y="186.9">Value</text>
<text x="151.2" y="191.2">5</text>
<text x="178.2" y="186.9">Unit</text>
<text x="179.8" y="191.2">V</text>
<text x="26" y="195.9">Forward current</text>
<text x="122.2" y="195.9">I</text>
<text x="149.6" y="195.9">100</text>
<text x="178.6" y="195.9">mA</text>
<text x="26" y="200.7">Peak Forward Current</text>
<text x="68" y="200.7">t /T = 0.5, t</text>
<text x="84.1" y="200.7">= 100 µs</text>
<text x="121.3" y="200.7">I</text>
<text x="149.6" y="200.7">200</text>
<text x="178.6" y="200.7">mA</text>
<text x="26" y="205.4">Surge Forward Current</text>
<text x="68" y="205.4">t</text>
<text x="70.8" y="205.4">= 100 µs</text>
<text x="120.5" y="205.4">I</text>
<text x="150.1" y="205.4">1.5</text>
<text x="179.8" y="205.4">A</text>
<text x="26" y="210.2">Power Dissipation</text>
<text x="26" y="214.9">Junction Temperature</text>
<text x="121.6" y="210.2">P</text>
<text x="122.2" y="214.9">T</text>
<text x="149.6" y="210.2">210</text>
<text x="149.6" y="214.9">100</text>
<text x="178.2" y="210.2">mW</text>
<text x="179.1" y="214.9">°C</text>
<text x="26" y="219.7">Operating Temperature Range</text>
<text x="120.2" y="219.7">T</text>
<text x="144" y="219.7">- 55 to + 100</text>
<text x="179.1" y="219.7">°C</text>
<text x="26" y="224.5">Storage Temperature Range</text>
<text x="120.9" y="224.5">T</text>
<text x="144" y="224.5">- 55 to + 100</text>
<text x="179.1" y="224.5">°C</text>
<text x="26" y="233.9">Thermal Resistance Junction/</text>
<text x="26" y="229.2">Soldering Temperature</text>
<text x="68" y="229.2">t ≤ 5 sec, 2 mm from case</text>
<text x="120.1" y="233.9">R</text>
<text x="121.2" y="229.2">T</text>
<text x="149.6" y="229.2">260</text>
<text x="149.6" y="233.9">350</text>
<text x="178.1" y="233.9">K/W</text>
<text x="179.1" y="229.2">°C</text>
<text x="26" y="237.5">Ambient</text>
<text x="25" y="265.9">Document Number 81006</text>
<text x="173.9" y="265.9">www.vishay.com</text>
<text x="25" y="270.1">Rev. 1.5, 08-Mar-05</text>
<text x="193.4" y="270.1">1</text>
</g>
<g font-size="2.2">
<text x="26.7" y="183.1">amb</text>
<text x="123.4" y="191.9">R</text>
<text x="123" y="196.6">F</text>
<text x="68.8" y="201.4">p</text>
<text x="82" y="201.4">p</text>
<text x="122.1" y="201.4">FM</text>
<text x="68.8" y="206.1">p</text>
<text x="121.3" y="206.1">FSM</text>
<text x="123.5" y="210.9">V</text>
<text x="123.9" y="215.6">j</text>
<text x="122" y="220.4">amb</text>
<text x="122.7" y="225.1">stg</text>
<text x="123" y="229.9">sd</text>
<text x="122.1" y="234.7">thJA</text>
</g>
<g font-size="1.7" fill="#231f20">
<text x="145.6" y="86.4">94</text>
<text x="148.1" y="86.4">8488</text>
</g>
</svg>
